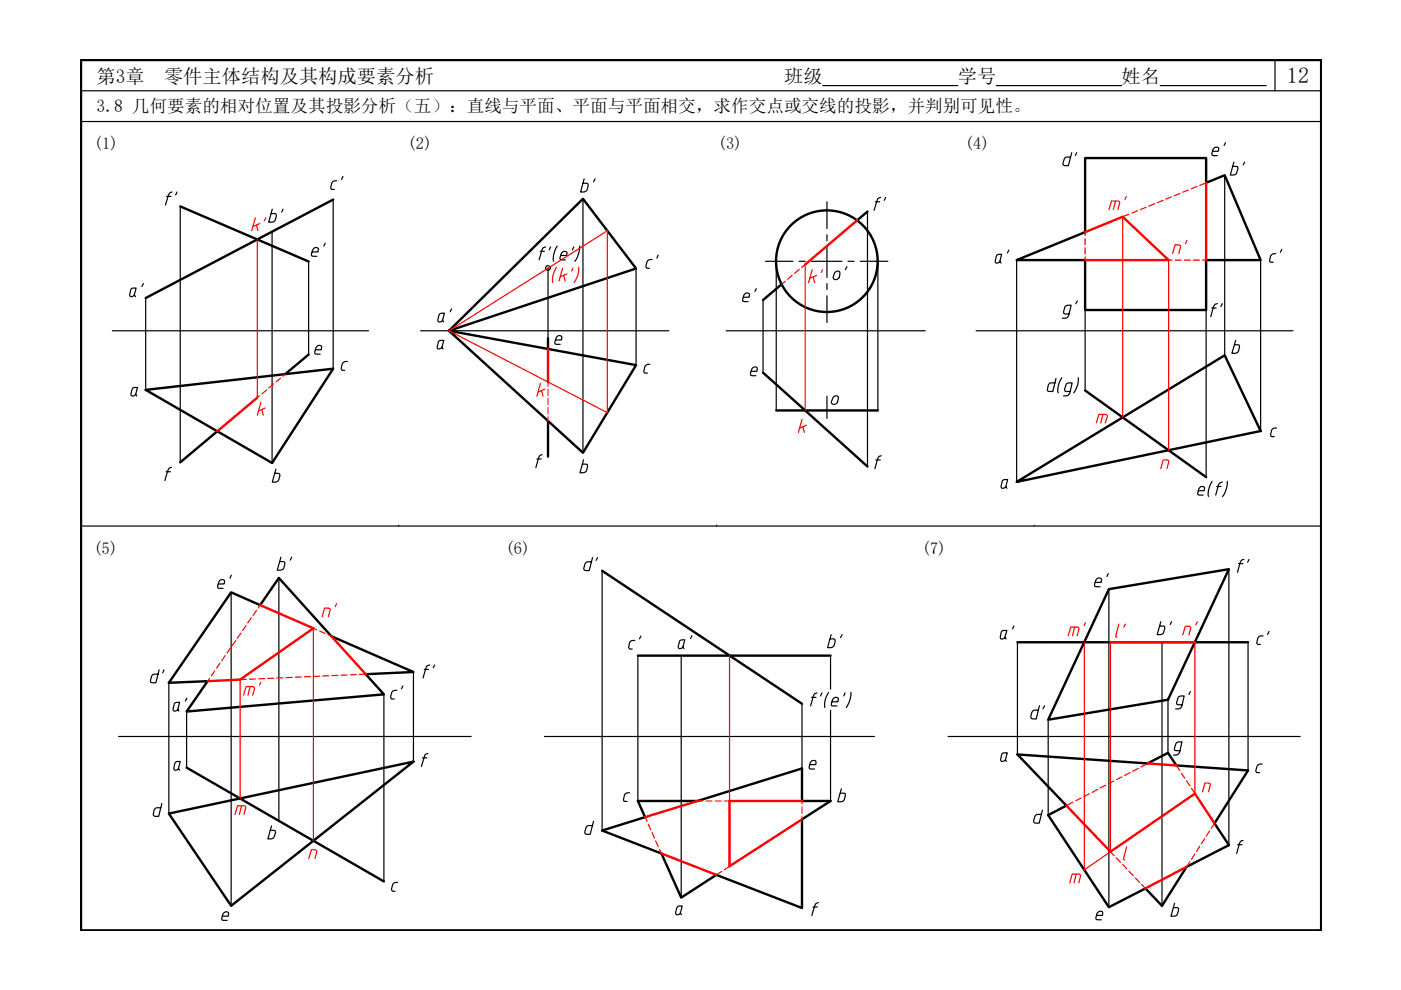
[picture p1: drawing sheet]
<svg xmlns="http://www.w3.org/2000/svg" width="297mm" height="210mm" viewBox="0 0 297 210" stroke-linecap="round" stroke-linejoin="round" font-family="sans-serif">
<!-- layer: 0 -->
<path d="M17.2 12.7h262.9v184.6h-262.9z" fill="none" stroke="#000" stroke-width=".51"/>
<path d="M17.2 19.2h262.9M174.4 18.1h28.7M211.2 18.1h26.6M246 18.1h22.5M270.3 12.7v6.5M17.2 25.8h262.9M17.2 111.5h262.9" fill="none" stroke="#000" stroke-width=".25"/>
<g fill="none" stroke="#000" stroke-width=".25">
<path d="M259.7 37.2v38.1M38.2 43.8v54.2M57.7 49.1v49.1M60 44.4l-.3 .6M65.4 55.4v19.8M70.6 42.3v35.9M114.5 53.3h.9M115.7 52.4a.81 .81 0 0 0-.8 .6l-.6 2.1M116.2 56.8v14.9M116.7 52.4l-.3 .6M118.1 52.2a4.4 4.4 0 0 0-.7 3.2M118.9 54.2h1.2l.1-.5a.62 .62 0 0 0-.6-.4 .62 .62 0 0 0-.6 .5l-.3 .8 .1 .4 1.1 .1"/>
<path d="M121.7 52.4l-.3 .6M122.9 52.2a5.1 5.1 0 0 1-1 3.2M123.6 42.1v53.9M134.9 56.9v20.5M164.6 55.4v31.6M183.9 44.9v54M186.1 55.4v31.6M215.5 55.1v47.1M267.3 55.1v36.3M23.8 70.1h54.3M30.9 63.2v19.5M66.9 74.2h1.2l.1-.5a.51 .51 0 0 0-.3-.5 .51 .51 0 0 0-.6 .1 1.71 1.71 0 0 0-.5 1.7l1.1 .1"/>
<path d="M73.6 76.7a.94 .94 0 0 0-1 .4l-.3 1.1 .3 .3h.5M89.2 70.1h52.6M93.7 73.6l-.3 .3a.41 .41 0 0 1-.5 .1 .41 .41 0 0 1-.2-.5l.3-1.1 .5-.2h.6l-.4 1.4 .2 .4M117.8 72.1h1.2l.1-.5a.58 .58 0 0 0-.5-.5 .58 .58 0 0 0-.6 .3l-.4 1.4 .4 .2h.8M137.8 77.2a.94 .94 0 0 0-1.1 .5l-.1 1.2 .1 .2h.6M154 70.1h42.2M159.3 78.7h1.2l.1-.7a.7 .7 0 0 0-.8-.2 .7 .7 0 0 0-.5 .5l-.2 .9 .1 .4 1.1 .1M161.8 63.6v15.4M207 70.1h67.1M230.1 65.7v17.1M255.7 65.7v35.5M262 72.2l-.8 2.7h.7l.5-.2a1.86 1.86 0 0 0 .3-1.5l-1-.1"/>
<path d="M28.8 83.6l-.6 .4-.4-.1v-.2l.4-1.5h1l-.4 1.4 .2 .4M36.4 99.1a.81 .81 0 0 0-.8 .6l-.6 2.2M58.5 99.5l-.8 2.7 1-.1a1.51 1.51 0 0 0 .6-1.4l-.3-.3h-.7M113.8 97.3h1M115 96.4a.72 .72 0 0 0-.8 .6l-.6 2.2M123.7 97.5l-.7 2.7h.7l.5-.2a1.62 1.62 0 0 0 .3-1.5l-1-.1M176.7 84.1a.55 .55 0 0 1 .7-.2 .55 .55 0 0 1 .3 .6l-.1 .7a.67 .67 0 0 1-.7 .6 .67 .67 0 0 1-.6-.6zM185.7 97.5h.9M186.8 96.6a.72 .72 0 0 0-.7 .6l-.6 2.2M223.9 80.2l-.7 2.8h-.8l-.3-.3a1.73 1.73 0 0 1 .5-1.5h1.1M225.1 80.1a4.4 4.4 0 0 0-.7 3.2M226.9 83l-1.1-.1-.1-.4 .5-1.2 1.1-.1-.5 2.2-.5 .4-.8 .1"/>
<path d="M228.6 80.1a4.7 4.7 0 0 1-.9 3.2M270.7 90.7a.94 .94 0 0 0-1.1 .5l-.2 1.2 .8 .2M35.2 100h.9M213.3 103.2l-.4 .2a.41 .41 0 0 1-.5 .1 .41 .41 0 0 1-.2-.4l.3-1.2 .5-.2h.6l-.3 1.5 .2 .3M254.1 104h1.2l.1-.6-.2-.2a.81 .81 0 0 0-1 .5l-.2 1.2 1.1 .1M257 102.1a4.4 4.4 0 0 0-.8 3.2M258 103.2h.9M259.2 102.2l-.5 .2-.4 .4-.5 2.2M260.2 102.1a5.1 5.1 0 0 1-1 3.2M49 125.6v66.5M59.1 122.5v51.5M127.7 121v55.1"/>
<path d="M135.2 139v30.8M144.4 139v51.3M176.1 139v7.1M215.7 136.2v23.8M235.1 124.9v67.4M246.4 136.2v55.9M260.5 120.7v58.5M264.6 136.2v27.2M25.1 156.2h74.8M35.8 144.8v27.7M39.6 150.9v11.9M81.4 147.2v39.7"/>
<path d="M87.7 142.5v19M90.7 159.8a.81 .81 0 0 0-.7 .6l-.6 2.1M115.4 156.2h70M170 149.2v13.7M172.1 147.9h.9M173.2 146.9a.81 .81 0 0 0-.7 .7l-.6 2.1M174.3 146.9l-.3 .7M175.7 146.8a4.3 4.3 0 0 0-.8 3.2M176.1 150.6v19.2M176.4 148.8h1.3v-.5a.58 .58 0 0 0-.4-.5 .58 .58 0 0 0-.7 .4 1.46 1.46 0 0 0-.3 1.4l1.1 .1M179.2 146.9l-.3 .7M180.4 146.8a5.5 5.5 0 0 1-1 3.2"/>
<path d="M201 156.2h74.7M222.2 152.6v20.2M247.6 148.4v11.2M250.2 159.2l-1.1-.1-.1-.4 .5-1.2 .3-.2h.8l-.5 2.2-.2 .3a1.04 1.04 0 0 1-1.1 .3M34.3 170.3l-.7 2.8-.9-.1-.2-.4 .4-1.1 .4-.2h.8M37.8 162.9l-.5 .4-.4-.1v-.4l.2-1 .2-.3 .9-.1-.4 1.5 .3 .4M57.6 175.1l-.8 2.8 1-.1a1.51 1.51 0 0 0 .6-1.5l-.3-.2h-.8M89.6 160.7h.9M125.8 174.1l-.7 2.8h-.7l-.4-.3a1.88 1.88 0 0 1 .5-1.5l1.1-.1M133.5 168.1a.94 .94 0 0 0-1.1 .5l-.2 1.2 .8 .1M171.7 162.1h1.3v-.7l-.1-.1a.86 .86 0 0 0-1.1 .4l-.2 .9v.4l1.1 .1M178.4 167.2l-.8 2.8h.7l.5-.2a1.95 1.95 0 0 0 .4-1.6h-1"/>
<path d="M213.2 161.1l-.6 .3h-.2l-.2-.3 .2-1.1 .2-.3 1-.1-.4 1.5 .2 .3M221 171.8l-.7 2.7h-.8l-.4-.3a1.87 1.87 0 0 1 .6-1.5h1.1M262.4 179.1h.9M263.6 178.2a.72 .72 0 0 0-.8 .6l-.6 2.2M267.6 162a.94 .94 0 0 0-1.1 .5l-.2 1 .2 .3h.6M47.2 194.3h1.2l.1-.8-.2-.1a.77 .77 0 0 0-1.1 .5l-.2 .8 .1 .4h1.1M84.3 187.1a.94 .94 0 0 0-1 .5l-.3 1 .3 .4h.5M144.3 193.6l-.3 .3-.5 .1-.2-.1-.1-.4 .5-1.3 .9-.1-.3 1.5 .2 .4M172.4 192.3h.9M173.5 191.4a.81 .81 0 0 0-.8 .6l-.6 2.1M232.5 194.1h1.3v-.7l-.1-.1a.78 .78 0 0 0-1.1 .4l-.2 .8v.4l1.1 .1M249 191.5l-.7 2.8 .9-.1a1.52 1.52 0 0 0 .7-1.5l-.4-.3h-.7"/>
<circle cx="116.2" cy="56.8" r=".49"/>
</g>
<g fill="none" stroke="#000" stroke-width=".51">
<path d="M230.1 33.5h25.6v5.3l4-1.6 7.6 17.9h-11.6v10.6h-25.6v-10.6h-14.6l14.6-5.9zM38.2 43.8l27.2 11.6M70.6 42.3l-39.7 20.9M183.9 44.9l-2.2 1.8M65.4 75.2l-4.9 4.1M95.2 70.1l39.7 7.3-11.3 18.6-28.4-25.9 28.4-28 11.3 14.8zM116.2 71.7v2.3M161.8 79l22.1 19.9M165.7 60.3l-3.9 3.3M30.9 82.7l39.7-4.5-12.9 20zM46.1 91.4l-7.9 6.6M116.2 89.3v7.5"/>
<path d="M164.6 87h21.5M230.1 82.8l25.6 18.4M215.5 102.2l44.2-26.9 7.6 16.1zM49 125.6l6.1 2.7 4-5.8 11.2 12.4 17.4 7.6-10.2 .4 3.9 4.3-41.8 3.7 4.4-6.5-8.2 .4zM127.7 121l42.3 28.2M135.2 139h40.9M215.7 136.2h48.9M235.1 124.9l25.4-4.2-12.9 27.7-25.4 4.2zM215.7 160l27.6 1.9 4.3-2.3 1.8 2.7 15.2 1.1-7.1 11.2 3 4.6-8.9 4.6-5.2 8.3-3.5-3.7-7.8 3.9-12.9-19.5 3.9-2zM35.8 172.5l51.9-11-38.7 30.6zM39.6 162.8l41.8 24.1M127.7 176.1l9.1-2.8-1.6-3.5h12.7l22.1-6.9v6.9h6.1l-6.1 3.9v18.8l-18.1-7-7.5 4.8-4.2-9.3z"/>
<circle cx="175.3" cy="55.4" r="10.8"/>
</g>
<path d="M162.3 55.4h5.8M172 55.4h6.5M175.3 42.8v5.7M175.3 49.8v1.2M175.3 52.4v6.4M182.4 55.4h5.8M175.3 62.7v5.7M175.3 84v4.7" fill="none" stroke="#000" stroke-width=".25"/>
<path d="M84.5 111.5h.1M151.9 111.5h.1M219.3 111.5h.1" fill="none" stroke="#000" stroke-width=".21"/>
<g fill="none" stroke="#f00" stroke-width=".25">
<path d="M253.8 39.5l-1.2 .5M255.7 38.8l-1.3 .5M54.6 50.7v33.6l.4-.4M118 56.7l-.2 .4a4.1 4.1 0 0 0-.6 2.8M119.3 56.8l-.8 2.8M119.5 58.4l.3 1.2M120.2 58.1l-1.4 .6M121.5 56.8l-.3 .6M122.7 56.7a4.7 4.7 0 0 1-1 3.2M166.5 59.6l-.8 .7M168 58.4l-1 .8M170.7 56.1v30.9"/>
<path d="M230.1 49.2v.7M230.1 50.6v1.3M230.1 52.5v1.3M230.1 54.5v.6M238 46v42.5M243 44l-1.2 .4M244.8 43.2l-1.2 .5M246.6 42.5l-1.2 .5M247.8 55.1v40.3M248.4 41.7l-1.2 .5M250.2 41l-1.2 .5M252 40.3l-1.2 .5"/>
<path d="M255 55.1h.7M60.5 79.3l-.5 .4M95.2 70.1l33.6-21.2v38.6zM55.3 85.3l-.7 2.7M55.5 86.8l.3 1.2M56.2 86.5l-1.4 .6M56.5 82.7l-1 .8M58 81.4l-1 .8M59.5 80.2l-1 .8M114.6 81.3l-.8 2.7M114.8 82.8l.3 1.2M115.5 82.5l-1.4 .6"/>
<path d="M116.2 81v.9M116.2 82.5v1.3M116.2 84.5v1.3M116.2 86.4v1.3M116.2 88.4v.9M170 88.9l-.7 2.8M170.3 90.5l.2 1.2M171 90.2l-1.4 .6M47.7 139l-.7 1.1M48.8 137.4l-.7 1.1M50 135.8l-.8 1.1M51.1 134.2l-.8 1.1"/>
<path d="M52.2 132.6l-.8 1.1M53.3 131l-.8 1.1M54.4 129.4l-.7 1.1M55.1 128.3l-.3 .6M66.4 133.2v45.1M67.8 133.8l1.1 .5M69.5 134.6l.8 .3M154.7 139v30.8h-1.1M229.9 136.2v48.2l5.5-3.8M235.4 136.2v44.4M253.4 136.2v32.1l-.8-1.1M44.4 143.8l-.4 .6"/>
<path d="M45.5 142.2l-.7 1.1M46.6 140.6l-.7 1.1M50.9 144.1v25.2M60 143.7h-1.3M62 143.6l-1.4 .1M63.9 143.5l-1.3 .1M65.9 143.5h-1.4M67.8 143.4h-1.3M69.7 143.3h-1.3M71.7 143.2h-1.3M73.6 143.1l-1.3 .1M75.6 143l-1.3 .1"/>
<path d="M77.5 142.9l-1.3 .1M136.8 173.3l.4 .8M137.4 174.7l.6 1.2M138.2 176.5l.6 1.2M139 178.3l.6 1.2M147.9 169.8h1.1M149.7 169.8h1.2M151.6 169.8h1.3M170 169.8v.7M170 171.1v1.3M170 173v.7M227.5 170.1l-1.4 .7"/>
<path d="M229.2 169.2l-1.1 .6M231 168.3l-1.2 .6M232.7 167.4l-1.2 .6M234.4 166.5l-1.2 .6M236.1 165.6l-1.1 .6M237.9 164.7l-1.2 .6M238.9 179.6l-.7 2.5 .3 .2M239.6 163.8l-1.2 .6M241.3 162.9l-1.2 .6M243.3 161.9l-1.4 .7M249.4 162.3l.7 1.1M250.5 163.9l.7 1.1"/>
<path d="M251.6 165.6l.7 1M254.4 179.4l-.7 1.1M255 167.9l.5-1.9h.7l.4 .3-.4 1.6M255.4 177.8l-.7 1.1M256.4 176.2l-.6 1.1M257.5 174.6l-.7 1M139.8 180.1l.4 .9M153 184.8l-1.1 .7M154.7 183.7l-1.1 .7M235.4 180.6l.8 .8M236.7 181.9l.9 .9M238 183.3l.9 .9"/>
<path d="M239.3 184.7l1 1M240.7 186.1l.9 1M242 187.5l.9 .9M252.3 182.7l-.7 1.1M253.3 181.1l-.7 1.1"/>
</g>
<g fill="none" stroke="#f00" stroke-width=".51">
<path d="M255.7 38.8v16.3M181.7 46.7l-11 9.4M230.1 49.2l7.9-3.2 9.8 9.1h-17.7M116.2 74v7M54.6 84.3l-8.5 7.1M55.1 128.3l11.3 4.9-15.5 10.9-6.9 .3M70.3 134.9l7.2 8M235.4 136.2h18M147.9 169.8l-11.1 3.5M170 169.8h-15.3v13.9l15.3-10M226.1 170.8l9.3 9.8 18-12.3 4.1 6.3M243.3 161.9l6.1 .4"/>
<path d="M140.2 181l11.7 4.5M251.6 183.8l-8.7 4.6"/>
</g>
<g font-size="6.6">
<text x="229.7" y="68.8" transform="rotate(-90 229.7 68.8)">g'</text>
<text x="253.6" y="151.7" transform="rotate(-90 253.6 151.7)">g'</text>
</g>
<g font-size="6.2">
<text x="261.1" y="34.2" transform="rotate(-90 261.1 34.2)">e'</text>
<text x="122.1" y="42">b'</text>
<text x="224.4" y="36.3">d'</text>
<text x="260" y="38.5">b'</text>
<text x="65.3" y="55.7">e'</text>
<text x="210.3" y="57.2">a'</text>
<text x="26.5" y="64.2">a'</text>
<text x="156.6" y="65.3">e'</text>
<text x="175.7" y="60.7">o'</text>
<text x="92.1" y="69.5">a'</text>
<text x="45.2" y="125.9">e'</text>
<text x="57.9" y="122.1">b'</text>
<text x="231.1" y="125.6">e'</text>
<text x="216.3" y="136.9" transform="rotate(-90 216.3 136.9)">a'</text>
<text x="244.5" y="135.8">b'</text>
<text x="132.3" y="139">c'</text>
<text x="174.6" y="138.6">b'</text>
<text x="36" y="146.1" transform="rotate(-90 36 146.1)">d'</text>
<text x="81.8" y="149.6">c'</text>
<text x="35.6" y="152">a'</text>
<text x="217.7" y="153.8">d'</text>
</g>
<g font-size="6.2" fill="#f00">
<text x="57.5" y="50.1" transform="rotate(-90 57.5 50.1)">k'</text>
<text x="247.6" y="55">n'</text>
<text x="67.4" y="131.9">n'</text>
<text x="225.4" y="136.2">m'</text>
<text x="249.8" y="135.8">n'</text>
<text x="50.8" y="148.5">m'</text>
</g>
<g font-size="5.7">
<text x="69.1" y="41.3">c'</text>
<text x="38.8" y="44.8" transform="rotate(-90 38.8 44.8)">f'</text>
<text x="189.1" y="45.9" transform="rotate(-90 189.1 45.9)">f'</text>
<text x="140.8" y="58.2" transform="rotate(-90 140.8 58.2)">c'</text>
<text x="273" y="56.8" transform="rotate(-90 273 56.8)">c'</text>
<text x="260.3" y="68.4" transform="rotate(-90 260.3 68.4)">f'</text>
<text x="122.8" y="122.1">d'</text>
<text x="261.4" y="122.4">f'</text>
<text x="270.2" y="137.9" transform="rotate(-90 270.2 137.9)">c'</text>
<text x="142.9" y="138.6">a'</text>
<text x="93.5" y="145" transform="rotate(-90 93.5 145)">f'</text>
</g>
<g font-size="5.7" fill="#f00">
<text x="234.2" y="45.5">m'</text>
<text x="170.4" y="61">k'</text>
</g>
<text font-size="5.3" fill="#f00" x="239.9" y="136.2" transform="rotate(-90 239.9 136.2)">l'</text>
<g font-size="4.9" fill="#f00">
<text x="231.4" y="91">m</text>
<text x="245.2" y="100.5">n</text>
<text x="49" y="173.9">m</text>
<text x="64.6" y="183.1">n</text>
<text x="225.8" y="188.4">m</text>
</g>
<text font-size="4.7" x="272.9" y="17.6">12</text>
<g font-size="4.1">
<text x="20.5" y="17.6">第3章</text>
<text x="34.8" y="17.6">零件主体结构及其构成要素分析</text>
<text x="166.3" y="17.6">班级</text>
<text x="203.1" y="17.6">学号</text>
<text x="237.8" y="17.6">姓名</text>
</g>
<text font-size="3.7" x="20.5" y="23.8">3.8 几何要素的相对位置及其投影分析（五）：直线与平面、平面与平面相交，求作交点或交线的投影，并判别可见性。</text>
<g font-size="3.5">
<text x="19.9" y="31.7">(1)</text>
<text x="86.4" y="31.7">(2)</text>
<text x="152.2" y="31.7">(3)</text>
<text x="204.6" y="31.7">(4)</text>
<text x="19.8" y="117.4">(5)</text>
<text x="107.2" y="117.4">(6)</text>
<text x="195.4" y="117.4">(7)</text>
</g>
</svg>
